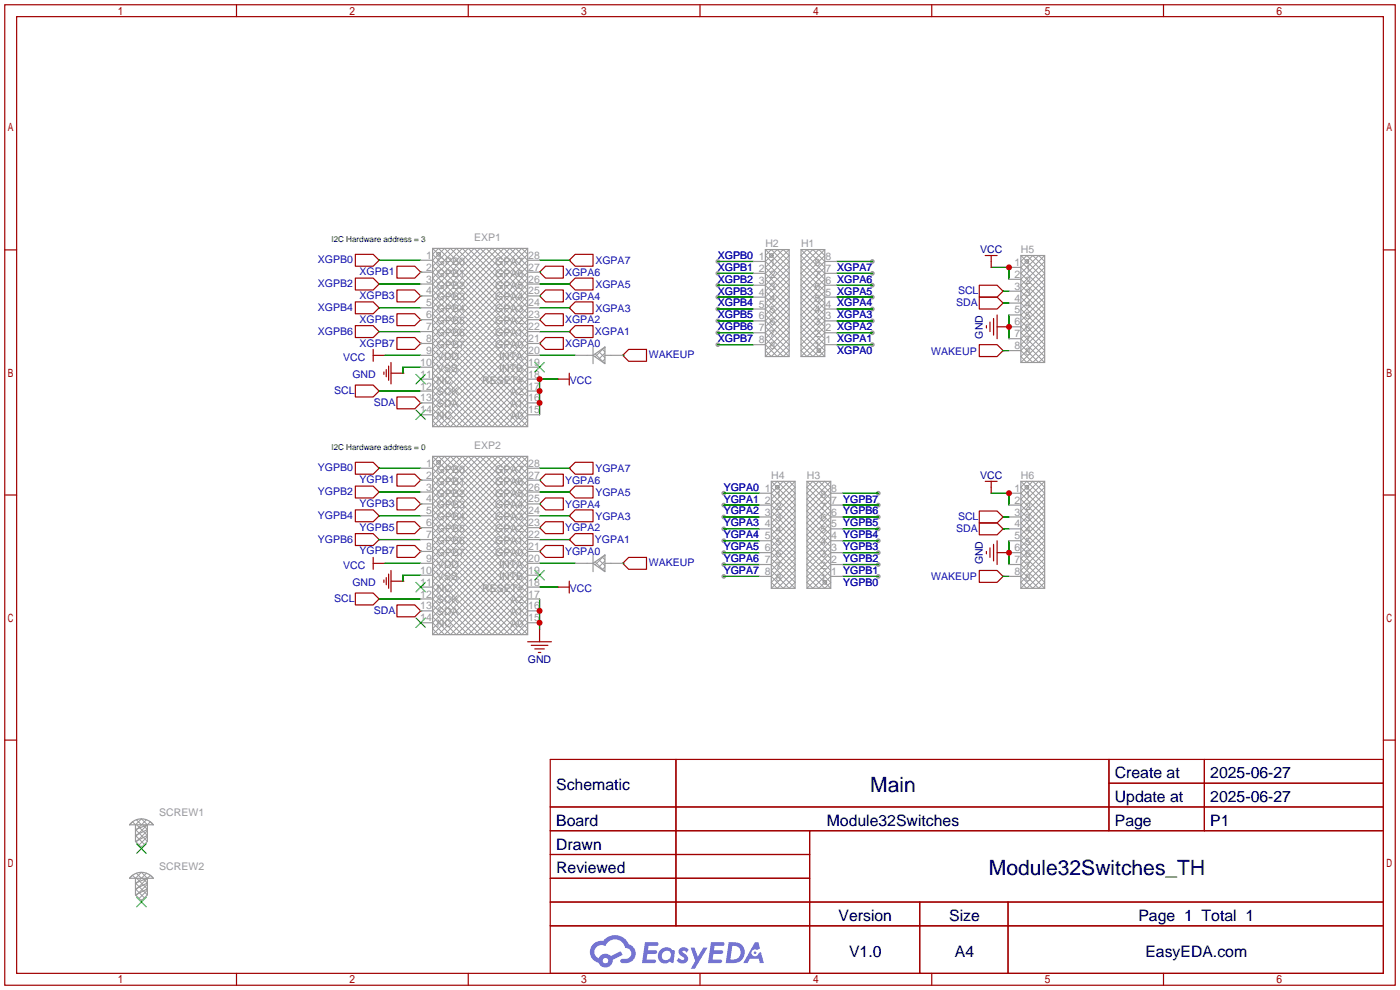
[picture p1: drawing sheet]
<svg xmlns="http://www.w3.org/2000/svg" width="299mm" height="212mm" viewBox="0 0 299 212" stroke-linecap="round" stroke-linejoin="round" font-family="sans-serif">
<g fill="#999">
<circle cx="186.4" cy="73.7" r=".51"/>
<circle cx="186.4" cy="71.1" r=".51"/>
<circle cx="186.4" cy="68.6" r=".51"/>
<circle cx="186.4" cy="66" r=".51"/>
<circle cx="186.4" cy="63.5" r=".51"/>
<circle cx="186.4" cy="61" r=".51"/>
<circle cx="186.4" cy="58.4" r=".51"/>
<circle cx="186.4" cy="55.9" r=".51"/>
<circle cx="153.4" cy="55.9" r=".51"/>
<circle cx="153.4" cy="58.4" r=".51"/>
<circle cx="153.4" cy="61" r=".51"/>
<circle cx="153.4" cy="63.5" r=".51"/>
<circle cx="153.4" cy="66" r=".51"/>
<circle cx="153.4" cy="68.6" r=".51"/>
<circle cx="153.4" cy="71.1" r=".51"/>
<circle cx="153.4" cy="73.7" r=".51"/>
<circle cx="187.7" cy="123.2" r=".51"/>
<circle cx="187.7" cy="120.7" r=".51"/>
<circle cx="187.7" cy="118.1" r=".51"/>
<circle cx="187.7" cy="115.6" r=".51"/>
<circle cx="187.7" cy="113" r=".51"/>
<circle cx="187.7" cy="110.5" r=".51"/>
<circle cx="187.7" cy="108" r=".51"/>
<circle cx="187.7" cy="105.4" r=".51"/>
<circle cx="154.7" cy="105.4" r=".51"/>
<circle cx="154.7" cy="108" r=".51"/>
<circle cx="154.7" cy="110.5" r=".51"/>
<circle cx="154.7" cy="113" r=".51"/>
<circle cx="154.7" cy="115.6" r=".51"/>
<circle cx="154.7" cy="118.1" r=".51"/>
<circle cx="154.7" cy="120.7" r=".51"/>
<circle cx="154.7" cy="123.2" r=".51"/>
</g>
<g fill="none" stroke="#a10000" stroke-width=".25">
<path d="M1 1h297.2v209.6h-297.2zM3.6 3.6h292.1v204.4h-292.1zM50.5 1v2.6M100.1 1v2.6M149.6 1v2.6M199.1 1v2.6M248.7 1v2.6M1 53.4h2.6M295.7 53.4h2.5M1 105.8h2.6M295.7 105.8h2.5M1 158.2h2.6"/>
<path d="M295.7 158.2h2.5M117.6 162.3h178.1v45.7h-178.1zM117.6 172.5h178.1M117.6 177.5h178.1M144.5 162.3v35.6M173 177.5v30.5M237 162.3v15.2M237 167.4h58.7M257.4 162.3v15.2M117.6 182.6h55.4M117.6 192.8h178.1M117.6 187.7h55.4"/>
<path d="M117.6 197.9h178.1M196.6 192.8v15.2M215.4 192.8v15.2M50.5 208v2.6M100.1 208v2.6M149.6 208v2.6M199.1 208v2.6M248.7 208v2.6"/>
</g>
<g fill="#5487ff">
<path d="M145.3 202.7a1.3 1.3 0 0 1 1.9 .3l-.4 .6a.54 .54 0 0 0-.9-.2l.1 .2a1.34 1.34 0 0 1 .9 1.8 1.47 1.47 0 0 1-2.3-.1l.5-.6 .8 .5a.31 .31 0 0 0 .4-.3 .31 .31 0 0 0-.3-.4 1.12 1.12 0 0 1-.7-1.8z"/>
<path d="M147.6 202.5h.9l.6 2 1.2-2h.9l-2.7 4.6h-.9l1-1.7z"/>
<path d="M137.8 201.4h1.7a1.31 1.31 0 0 1 1.2 .2 .4 .4 0 0 1-.3 .5l-1.8 .1-.1 .9h1.6a.4 .4 0 0 1 .4 .4 .4 .4 0 0 1-.5 .4h-1.6l-.2 1.2h1.4a.46 .46 0 0 1 .5 0 .46 .46 0 0 1 .1 .5l-.4 .2h-2.6z"/>
<path d="M151.9 201.4h1.7a1.32 1.32 0 0 1 1.2 .2 .39 .39 0 0 1-.3 .5l-1.8 .1-.1 .9h1.6a.4 .4 0 0 1 .4 .4 .4 .4 0 0 1-.4 .4h-1.7l-.2 1.2h1.4a.46 .46 0 0 1 .5 0 .46 .46 0 0 1 .1 .5l-.4 .2h-2.6z"/>
<path d="M161.3 201.4h.8l.3 1.3-.6 .4a.75 .75 0 0 0-1.1 .3 .75 .75 0 0 0 .5 1 .75 .75 0 0 0 .9-.7l.5-.2 .6 2.3h-.8l-.3-.9h-1.8l-.5 .9h-1z"/>
<path d="M155.7 201.4l-.6 4.4h1.5a2.27 2.27 0 0 0 2.6-2.2 2.27 2.27 0 0 0-2.7-2.2zM156.5 202.1a1.5 1.5 0 0 1 1.8 1.6 1.5 1.5 0 0 1-1.9 1.4h-.3z"/>
<path d="M141.2 203a1.6 1.6 0 0 0-.3 2.3 1.6 1.6 0 0 0 2.3 .2l.7 .3 .3-2.4-.1-.3-.5-.1a1.58 1.58 0 0 0-2.4 0zM141.8 203.5a.98 .98 0 0 1 1.6 .4 .98 .98 0 0 1-1.1 1.3 .94 .94 0 0 1-.9-.7 .94 .94 0 0 1 .4-1z"/>
<path d="M126.8 201.8a2.37 2.37 0 0 0 1.1 4 1.54 1.54 0 0 0 1.8 1 1.54 1.54 0 0 0 1.2-1.6l2.2-1.1-.5-.8-2 1a1.57 1.57 0 0 0-2.7 .5 1.5 1.5 0 0 1-.7-2.1 1.5 1.5 0 0 1 2.2-.5 2.23 2.23 0 0 1 2.3-1.4 2.23 2.23 0 0 1 2 1.8 1.16 1.16 0 0 1 1.2 1.1 1.16 1.16 0 0 1-1.1 1.2h-.7a.47 .47 0 0 0-.5 .4 .47 .47 0 0 0 .4 .5 2.17 2.17 0 0 0 2.5-.9 2.17 2.17 0 0 0-.3-2.7l-.8-.4a3.2 3.2 0 0 0-5.5-.7l-1.1 .1zM128.8 205.3a.6 .6 0 0 1 1.2 0 .6 .6 0 0 1-1.2 0z"/>
<circle cx="161.4" cy="203.6" r=".28"/>
</g>
<g fill="none" stroke="#a10000" stroke-width=".25">
<path d="M75.9 54.4h3.9l1.2 1.2-1.2 1.3h-3.9zM75.9 59.4h3.9l1.2 1.3-1.2 1.3h-3.9zM81 55.6h.1M84.8 56.9h3.8l1.3 1.3-1.3 1.2h-3.8zM89.9 58.2h.1M115.3 58.2l1.3-1.3h3.8v2.5h-3.8zM115.3 58.2h.1M121.7 55.6l1.2-1.2h3.8v2.5h-3.8zM121.7 55.6h.1M210.6 54.6h2.5M211.8 54.6v2.6M75.9 64.5h3.9l1.2 1.3-1.2 1.3h-3.9z"/>
<path d="M75.9 69.6h3.9l1.2 1.3-1.2 1.2h-3.9zM79.8 75.9h2.5M79.8 74.7v2.5M81 60.7h.1M81 65.8h.1M81 70.9h.1M82 79.5v.5M82.3 75.9h.1M82.5 79v1.5M83.1 78.2v3.1M83.6 79.8h2.5M83.6 77.5v4.5"/>
<path d="M84.8 62h3.8l1.3 1.2-1.3 1.3h-3.8zM84.8 67.1h3.8l1.3 1.2-1.3 1.3h-3.8zM84.8 72.1h3.8l1.3 1.3-1.3 1.3h-3.8zM86.1 79.8h.1M89.9 63.2h.1M89.9 68.3h.1M89.9 73.4h.1M115.3 63.2l1.3-1.2h3.8v2.5h-3.8zM115.3 63.2h.1M115.3 68.3l1.3-1.2h3.8v2.5h-3.8zM115.3 68.3h.1M115.3 73.4l1.3-1.3h3.8v2.6h-3.8z"/>
<path d="M115.3 73.4h.1M121.7 60.7l1.2-1.3h3.8v2.6h-3.8zM121.7 60.7h.1M121.7 65.8l1.2-1.3h3.8v2.6h-3.8zM121.7 65.8h.1M121.7 70.9h.1M121.7 79.8v2.5M122.9 69.6h3.8v2.5h-3.8l-1.2-1.2zM133.1 75.9l1.3-1.2h3.8v2.5h-3.8zM133.1 75.9h.1M209.3 73.7h3.8l1.3 1.2-1.3 1.3h-3.8zM209.3 61h3.8l1.3 1.2-1.3 1.3h-3.8z"/>
<path d="M209.3 63.5h3.8l1.3 1.3-1.3 1.2h-3.8zM210.8 69.6v.5M211.6 68.8v2.1M212.3 68.1v3.5M213.1 67.3v5.1M213.1 69.8h2.5M214.4 74.9h.1M214.4 62.2h.1M214.4 64.8h.1M75.9 82.3h3.9l1.2 1.3-1.2 1.2h-3.9zM75.9 98.8h3.9l1.2 1.3-1.2 1.2h-3.9zM81 83.6h.1"/>
<path d="M84.8 84.8h3.8l1.3 1.3-1.3 1.3h-3.8zM89.9 86.1h.1M119.1 81h.1M119.1 81h2.6M75.9 103.9h3.9l1.2 1.3-1.2 1.2h-3.9zM75.9 109h3.9l1.2 1.2-1.2 1.3h-3.9zM75.9 114h3.9l1.2 1.3-1.2 1.3h-3.9zM79.8 119.1v2.6M81 100.1h.1M81 105.2h.1M81 110.2h.1M81 115.3h.1"/>
<path d="M84.8 101.3h3.8l1.3 1.3-1.3 1.3h-3.8zM84.8 106.4h3.8l1.3 1.3-1.3 1.3h-3.8zM84.8 111.5h3.8l1.3 1.3-1.3 1.2h-3.8zM84.8 116.6h3.8l1.3 1.3-1.3 1.2h-3.8zM89.9 102.6h.1M89.9 107.7h.1M89.9 112.8h.1M89.9 117.9h.1M115.3 102.6l1.3-1.3h3.8v2.6h-3.8zM115.3 102.6h.1M115.3 107.7l1.3-1.3h3.8v2.6h-3.8zM115.3 107.7h.1"/>
<path d="M115.3 112.8l1.3-1.3h3.8v2.5h-3.8zM115.3 112.8h.1M115.3 117.9l1.3-1.3h3.8v2.5h-3.8zM115.3 117.9h.1M121.7 100.1l1.2-1.3h3.8v2.5h-3.8zM121.7 100.1h.1M121.7 105.2l1.2-1.3h3.8v2.5h-3.8zM121.7 105.2h.1M121.7 110.2l1.2-1.2h3.8v2.5h-3.8zM121.7 110.2h.1M121.7 115.3l1.2-1.3h3.8v2.6h-3.8zM121.7 115.3h.1"/>
<path d="M209.3 109.2h3.8l1.3 1.3-1.3 1.3h-3.8zM209.3 111.8h3.8l1.3 1.2-1.3 1.3h-3.8zM210.6 102.9h2.5M210.8 117.9v.5M211.6 117.1v2M211.8 102.9v2.5M212.3 116.3v3.6M213.1 118.1h2.5M213.1 115.6v5M214.4 110.5h.1M214.4 113h.1M75.9 126.7h3.9l1.2 1.3-1.2 1.3h-3.9z"/>
<path d="M79.8 120.4h2.5M81 128h.1M82 124v.5M82.3 120.4h.1M82.5 123.4v1.6M83.1 122.7v3M83.6 121.9v4.6M83.6 124.2h2.5M84.8 129.3h3.8l1.3 1.3-1.3 1.2h-3.8zM86.1 124.2h.1M89.9 130.6h.1M112.8 137.2h5.1"/>
<path d="M113.5 137.9h3.6M114.3 138.7h2M115.1 139.4h.5M115.3 134.6v2.6M119.1 125.5h.1M119.1 125.5h2.6M121.7 124.2v2.5M133.1 120.4l1.3-1.3h3.8v2.6h-3.8zM133.1 120.4h.1M209.3 121.9h3.8l1.3 1.3-1.3 1.3h-3.8zM214.4 123.2h.1"/>
</g>
<g fill="none" stroke="#008700" stroke-width=".25">
<path d="M81 55.6h8.9M89.9 58.2h.1M115.3 58.2h.1M115.3 55.6h6.4M153.4 58.4h7.6M153.4 55.9h7.6M178.8 58.4h7.6M178.8 55.9h7.6M211.8 57.2h3.8v2.5M81 60.7h8.9M81 65.8h8.9M81 70.9h8.9"/>
<path d="M82.3 75.9h7.6M89.9 63.2h.1M89.9 68.3h.1M89.9 73.4h.1M89.9 78.5h-3.8v1.3M115.3 73.4h.1M115.3 68.3h.1M115.3 63.2h.1M115.3 60.7h6.4M115.3 65.8h6.4M115.3 70.9h6.4M115.3 75.9h7.6"/>
<path d="M133.1 75.9h.1M153.4 73.7h7.6M153.4 71.1h7.6M153.4 68.6h7.6M153.4 66h7.6M153.4 63.5h7.6M153.4 61h7.6M178.8 73.7h7.6M178.8 71.1h7.6M178.8 68.6h7.6M178.8 66h7.6M178.8 63.5h7.6"/>
<path d="M178.8 61h7.6M214.4 74.9h1.2M214.4 64.8h1.2M214.4 62.2h1.2M215.6 67.3v5.1M81 83.6h8.9M89.9 86.1h.1M119.1 81h-3.8v7.6M81 100.1h8.9M81 105.2h8.9M81 110.2h8.9M81 115.3h8.9"/>
<path d="M89.9 102.6h.1M89.9 107.7h.1M89.9 112.8h.1M89.9 117.9h.1M115.3 117.9h.1M115.3 112.8h.1M115.3 107.7h.1M115.3 102.6h.1M115.3 100.1h6.4M115.3 105.2h6.4M115.3 110.2h6.4M115.3 115.3h6.4"/>
<path d="M154.7 118.1h7.6M154.7 115.6h7.6M154.7 113h7.6M154.7 110.5h7.6M154.7 107.9h7.6M154.7 105.4h7.6M180.1 118.1h7.6M180.1 115.6h7.6M180.1 113h7.6M180.1 110.5h7.6M180.1 107.9h7.6M180.1 105.4h7.6"/>
<path d="M211.8 105.4h3.8v2.5M214.4 113h1.2M214.4 110.5h1.2M215.6 115.6v5M81 128h8.9M82.3 120.4h7.6M89.9 130.6h.1M89.9 122.9h-3.8v1.3M115.3 128v6.6M115.3 120.4h7.6M115.3 125.5h3.8M133.1 120.4h.1"/>
<path d="M154.7 123.2h7.6M154.7 120.6h7.6M180.1 123.2h7.6M180.1 120.6h7.6M214.4 123.2h1.2"/>
</g>
<g fill="none" stroke="#999" stroke-width=".21">
<path d="M92.5 53.1l20.3 20.3-17.8 17.8-2.5-2.6 20.3-20.3-15.3-15.2-5 5.1 20.3 20.3-12.7 12.7-7.6-7.6 20.3-20.4-10.2-10.1-10.1 10.1 20.3 20.4-7.6 7.6-12.7-12.7 20.3-20.3-5.1-5.1-15.2 15.2 20.3 20.3-2.6 2.6-17.7-17.8 20.3-20.3M93.7 53.1l-1.2 1.3 20.3 20.3-16.5 16.5-3.8-3.8 20.3-20.3-14-14-6.3 6.3 20.3 20.4-11.5 11.4-8.8-8.9 20.3-20.3-8.9-8.9-11.4 11.4 20.3 20.3-6.4 6.4-13.9-14 20.3-20.3-3.8-3.8-16.5 16.5 20.3 20.3-1.3 1.3-19-19.1 19-19 1.3 1.3-20.3 20.3 16.5 16.5 3.8-3.8-20.3-20.3 13.9-14 6.4 6.3-20.3 20.4 11.4 11.4 8.9-8.9-20.3-20.3 8.8-8.9 11.5 11.4-20.3 20.3 6.3 6.4 14-14-20.3-20.3 3.8-3.8 16.5 16.5-20.3 20.3 1.2 1.3 19.1-19.1zM93.9 54l.2 .2M94.1 54.5l-.2 .2M163.6 54.6l1.2-1.3 3.9 3.9-5.1 5 5.1 5.1-5.1 5.1 3.8 3.8 1.3-1.3-5.1-5.1 5.1-5-5.1-5.1 5.1-5.1-1.3-1.3-3.8 3.9 5.1 5-5.1 5.1 5.1 5.1-3.9 3.8-1.2-1.3 5.1-5.1-5.1-5 5.1-5.1zM163.6 53.3l5.1 5.1-5.1 5.1 5.1 5.1-5.1 5.1 2.5 2.5 2.6-2.5-5.1-5.1 5.1-5.1-5.1-5.1 5.1-5.1M165 54.3l.2 .1M165.2 54.8l-.2 .2M171.2 54.6l1.3-1.3 3.8 3.9-5.1 5 5.1 5.1-5.1 5.1 3.8 3.8 1.3-1.3-5.1-5.1 5.1-5-5.1-5.1 5.1-5.1-1.3-1.3-3.8 3.9 5.1 5-5.1 5.1 5.1 5.1-3.8 3.8-1.3-1.3 5.1-5.1-5.1-5 5.1-5.1zM171.2 53.3l5.1 5.1-5.1 5.1 5.1 5.1-5.1 5.1 2.5 2.5 2.6-2.5-5.1-5.1 5.1-5.1-5.1-5.1 5.1-5.1M218.2 55.9l1.3-1.3 3.8 3.8-5.1 5.1 5.1 5.1-5.1 5.1 3.8 3.8 1.3-1.3-5.1-5.1 5.1-5.1-5.1-5 5.1-5.1-1.3-1.3-3.8 3.8 5.1 5.1-5.1 5.1 5.1 5.1-3.8 3.8-1.3-1.3 5.1-5.1-5.1-5.1 5.1-5zM218.2 54.6l5.1 5.1-5.1 5.1 5.1 5-5.1 5.1 2.5 2.6 2.6-2.6-5.1-5.1 5.1-5-5.1-5.1 5.1-5.1"/>
<path d="M219.6 55.5l.2 .2M219.8 56l-.2 .2M127.2 75.6l2.1 2.1M127.9 75.1l1.4 1.4M128.7 74.6l.6 .6M129.3 74.2l-2.1 2.1M129.3 75.4l-1.4 1.4M129.3 76.7l-.6 .6M163.6 76.2l5.1-5.1-5.1-5.1 5.1-5-5.1-5.1 2.5-2.6 2.6 2.6-5.1 5.1 5.1 5-5.1 5.1 5.1 5.1M171.2 76.2l5.1-5.1-5.1-5.1 5.1-5-5.1-5.1 2.5-2.6 2.6 2.6-5.1 5.1 5.1 5-5.1 5.1 5.1 5.1M175.2 74.6l.1 .2M175.3 75.1l-.1 .2"/>
<path d="M218.2 77.5l5.1-5.1-5.1-5.1 5.1-5.1-5.1-5 2.5-2.6 2.6 2.6-5.1 5 5.1 5.1-5.1 5.1 5.1 5.1M92.5 91.2l20.3-20.3-17.8-17.8-2.5 2.5 20.3 20.3-15.3 15.3-5-5.1 20.3-20.3-12.7-12.7-7.6 7.6 20.3 20.3-10.2 10.2-10.1-10.2 20.3-20.3-7.6-7.6-12.7 12.7 20.3 20.3-5.1 5.1-15.2-15.3 20.3-20.3-2.6-2.5-17.7 17.8 20.3 20.3M92.5 97.5l20.3 20.4-17.8 17.7-2.5-2.5 20.3-20.3-15.3-15.3-5 5.1 20.3 20.3-12.7 12.7-7.6-7.6 20.3-20.3-10.2-10.2-10.1 10.2 20.3 20.3-7.6 7.6-12.7-12.7 20.3-20.3-5.1-5.1-15.2 15.3 20.3 20.3-2.6 2.5-17.7-17.7 20.3-20.4M93.7 97.5l-1.2 1.3 20.3 20.3-16.5 16.5-3.8-3.8 20.3-20.3-14-14-6.3 6.4 20.3 20.3-11.5 11.4-8.8-8.9 20.3-20.3-8.9-8.9-11.4 11.5 20.3 20.3-6.4 6.3-13.9-13.9 20.3-20.4-3.8-3.8-16.5 16.5 20.3 20.4-1.3 1.2-19-19 19-19.1 1.3 1.3-20.3 20.3 16.5 16.5 3.8-3.8-20.3-20.3 13.9-14 6.4 6.4-20.3 20.3 11.4 11.4 8.9-8.9-20.3-20.3 8.8-8.9 11.5 11.5-20.3 20.3 6.3 6.3 14-13.9-20.3-20.4 3.8-3.8 16.5 16.5-20.3 20.4 1.2 1.2 19.1-19zM93.9 98.5l.2 .1M94.1 99l-.2 .1M127.9 119.6l1.4 1.3M128.7 119l.6 .6M129.3 118.6l-2.1 2.1M129.3 119.9l-1.4 1.3M164.8 104.1l1.3-1.2 3.8 3.8-5.1 5.1 5.1 5-5.1 5.1 3.9 3.8 1.2-1.2-5.1-5.1 5.1-5.1-5.1-5.1 5.1-5.1-1.2-1.2-3.9 3.8 5.1 5.1-5.1 5 5.1 5.1-3.8 3.8-1.3-1.2 5.1-5.1-5.1-5.1 5.1-5.1zM164.8 102.9l5.1 5-5.1 5.1 5.1 5.1-5.1 5.1 2.6 2.5 2.5-2.5-5.1-5.1 5.1-5.1-5.1-5.1 5.1-5"/>
<path d="M166.3 103.8l.2 .2M166.5 104.3l-.2 .2M172.5 102.9l5 5-5 5.1 5 5.1-5 5.1 2.5 2.5 2.5-2.5-5-5.1 5-5.1-5-5.1 5-5M173.7 102.9l-1.2 1.2 5 5.1-5 5.1 5 5.1-5 5.1 1.2 1.2 3.8-3.8-5-5.1 5-5-5-5.1 3.8-3.8 1.2 1.2-5 5.1 5 5.1-5 5.1 5 5.1-1.2 1.2-3.8-3.8 5-5.1-5-5 5-5.1zM218.2 104.1l1.3-1.2 3.8 3.8-5.1 5.1 5.1 5-5.1 5.1 3.8 3.8 1.3-1.2-5.1-5.1 5.1-5.1-5.1-5.1 5.1-5.1-1.3-1.2-3.8 3.8 5.1 5.1-5.1 5 5.1 5.1-3.8 3.8-1.3-1.2 5.1-5.1-5.1-5.1 5.1-5.1zM218.2 102.9l5.1 5-5.1 5.1 5.1 5.1-5.1 5.1 2.5 2.5 2.6-2.5-5.1-5.1 5.1-5.1-5.1-5.1 5.1-5M219.6 103.8l.2 .2M219.8 104.3l-.2 .2M92.5 135.6l20.3-20.3-17.8-17.8-2.5 2.6 20.3 20.3-15.3 15.2-5-5 20.3-20.4-12.7-12.7-7.6 7.7 20.3 20.3-10.2 10.1-10.1-10.1 20.3-20.3-7.6-7.7-12.7 12.7 20.3 20.4-5.1 5-15.2-15.2 20.3-20.3-2.6-2.6-17.7 17.8 20.3 20.3M127.2 120.1l2.1 2.1M129.3 121.2l-.6 .6M164.8 125.7l5.1-5.1-5.1-5 5.1-5.1-5.1-5.1 2.6-2.5 2.5 2.5-5.1 5.1 5.1 5.1-5.1 5 5.1 5.1"/>
<path d="M172.5 125.7l5-5.1-5-5 5-5.1-5-5.1 2.5-2.5 2.5 2.5-5 5.1 5 5.1-5 5 5 5.1M176.4 124.1l.2 .2M176.6 124.6l-.2 .2M218.2 125.7l5.1-5.1-5.1-5 5.1-5.1-5.1-5.1 2.5-2.5 2.6 2.5-5.1 5.1 5.1 5.1-5.1 5 5.1 5.1M27.7 176.3l.6-.7 .7 .7 1.2-1.3 1.3 1.3M29 178.6l1.9 1.9M29 177.3l2.5 2.5M29.1 175.2l1.1 1.1M29.2 176.3l2.3 2.3M30.5 176.3l1 1M31.3 175.2l-2.3 2.3M31.5 177.5l-2.4 2.5"/>
<path d="M31.5 178.8l-1.8 1.8M32.8 176.3l-.7-.7-3.1 3.2M27.7 187.7l.6-.6 .7 .6 1.2-1.3 1.3 1.3M29 190l1.9 1.9M29 188.7l2.5 2.6M29.1 186.6l1.1 1.1M29.2 187.7l2.3 2.3M30.5 187.7l1 1M31.3 186.6l-2.3 2.4M31.5 189l-2.4 2.4M31.5 190.2l-1.8 1.8M32.8 187.7l-.7-.6-3.1 3.1"/>
</g>
<g fill="none" stroke="#999" stroke-width=".25">
<path d="M89.9 55.6h2.6M89.9 58.2h2.6M92.5 53.1h20.3v38.1h-20.3zM112.8 55.6h2.5M112.8 58.2h2.5M161 58.4h2.6M161 55.9h2.6M163.6 53.3h5.1v22.9h-5.1zM171.2 53.3h5.1v22.9h-5.1zM176.3 58.4h2.5M176.3 55.9h2.5M215.6 57.2h2.6"/>
<path d="M215.6 59.7h2.6M218.2 54.6h5.1v22.9h-5.1zM89.9 60.7h2.6M89.9 63.2h2.6M89.9 65.8h2.6M89.9 68.3h2.6M89.9 70.9h2.6M89.9 73.4h2.6M89.9 75.9h2.6M89.9 78.5h2.6M112.8 60.7h2.5M112.8 63.2h2.5"/>
<path d="M112.8 65.8h2.5M112.8 68.3h2.5M112.8 70.9h2.5M112.8 73.4h2.5M112.8 75.9h2.5M112.8 78.5h2.5M122.9 75.9h3.8M126.7 75.9l2.6-1.7v3.5zM126.7 74.2v3.5M129.3 75.9h3.8M161 73.7h2.6M161 71.1h2.6"/>
<path d="M161 68.6h2.6M161 66h2.6M161 63.5h2.6M161 61h2.6M176.3 73.7h2.5M176.3 71.1h2.5M176.3 68.6h2.5M176.3 66h2.5M176.3 63.5h2.5M176.3 61h2.5M215.6 62.2h2.6M215.6 64.8h2.6"/>
<path d="M215.6 67.3h2.6M215.6 69.8h2.6M215.6 72.4h2.6M215.6 74.9h2.6M89.9 81h2.6M89.9 83.6h2.6M89.9 86.1h2.6M89.9 88.6h2.6M92.5 97.5h20.3v38.1h-20.3zM112.8 81h2.5M112.8 83.6h2.5M112.8 86.1h2.5"/>
<path d="M112.8 88.6h2.5M89.9 100.1h2.6M89.9 102.6h2.6M89.9 105.2h2.6M89.9 107.7h2.6M89.9 110.2h2.6M89.9 112.8h2.6M89.9 115.3h2.6M89.9 117.9h2.6M112.8 100.1h2.5M112.8 102.6h2.5M112.8 105.2h2.5"/>
<path d="M112.8 107.7h2.5M112.8 110.2h2.5M112.8 112.8h2.5M112.8 115.3h2.5M112.8 117.9h2.5M126.7 118.6v3.6M162.3 118.1h2.5M162.3 115.6h2.5M162.3 113h2.5M162.3 110.5h2.5M162.3 107.9h2.5M162.3 105.4h2.5"/>
<path d="M164.8 102.9h5.1v22.8h-5.1zM172.5 102.9h5v22.8h-5zM177.5 118.1h2.6M177.5 115.6h2.6M177.5 113h2.6M177.5 110.5h2.6M177.5 107.9h2.6M177.5 105.4h2.6M215.6 118.1h2.6M215.6 115.6h2.6M215.6 113h2.6M215.6 110.5h2.6"/>
<path d="M215.6 107.9h2.6M215.6 105.4h2.6M218.2 102.9h5.1v22.8h-5.1zM89.9 120.4h2.6M89.9 122.9h2.6M89.9 125.5h2.6M89.9 128h2.6M89.9 130.6h2.6M89.9 133.1h2.6M112.8 120.4h2.5M112.8 122.9h2.5M112.8 125.5h2.5"/>
<path d="M112.8 128h2.5M112.8 130.6h2.5M112.8 133.1h2.5M122.9 120.4h3.8M126.7 120.4l2.6-1.8v3.6zM129.3 120.4h3.8M162.3 123.2h2.5M162.3 120.6h2.5M177.5 123.2h2.6M177.5 120.6h2.6M215.6 123.2h2.6M215.6 120.6h2.6"/>
<path d="M28.1 175.8a3.2 3.2 0 0 1 4.7 .5h-5.1zM29 176.3v3.5l1.2 1.3 1.3-1.3v-3.5l-2.5 1M31.5 177.3l-2.5 1.3M31.5 178.6l-2.5 1.2M28.1 187.2a3.2 3.2 0 0 1 4.7 .5h-5.1zM29 187.7v3.6l1.2 1.2 1.3-1.2v-3.6l-2.5 1M30.2 180.8v.6M30.2 192.3v.5M31.5 188.7l-2.5 1.3M31.5 190l-2.5 1.3"/>
<circle cx="93.7" cy="54.4" r=".38"/>
<circle cx="164.8" cy="54.6" r=".38"/>
<circle cx="219.5" cy="55.9" r=".38"/>
<circle cx="175" cy="74.9" r=".38"/>
<circle cx="93.7" cy="98.8" r=".38"/>
<circle cx="166.1" cy="104.1" r=".38"/>
<circle cx="219.5" cy="104.1" r=".38"/>
<circle cx="176.3" cy="124.5" r=".38"/>
</g>
<g fill="none" stroke="#3c3" stroke-width=".25">
<path d="M114.3 77.5l2 2M116.3 77.5l-2 2M88.9 80l2 2M88.9 87.6l2 2.1M90.9 80l-2 2M90.9 87.6l-2 2.1M88.9 124.5l2 2M88.9 132.1l2 2M90.9 124.5l-2 2M90.9 132.1l-2 2M114.3 121.9l2 2.1M116.3 121.9l-2 2.1"/>
<path d="M29.2 180.3l2 2.1M29.2 191.8l2 2M31.2 191.8l-2 2M31.2 180.3l-2 2.1"/>
</g>
<g fill="#c00">
<circle cx="115.3" cy="81" r=".63"/>
<circle cx="115.3" cy="83.6" r=".63"/>
<circle cx="115.3" cy="86.1" r=".63"/>
<circle cx="115.3" cy="130.6" r=".63"/>
<circle cx="115.3" cy="133.1" r=".63"/>
<circle cx="215.6" cy="105.4" r=".63"/>
<circle cx="215.6" cy="118.1" r=".63"/>
<circle cx="215.6" cy="57.1" r=".63"/>
<circle cx="215.6" cy="69.8" r=".63"/>
</g>
<g font-size="4.5">
<text x="186" y="169.2">Main</text>
<text x="211.3" y="187">Module32Switches_TH</text>
</g>
<g font-size="3.4">
<text x="238.3" y="166.4">Create at</text>
<text x="258.7" y="166.4">2025-06-27</text>
<text x="118.9" y="168.9">Schematic</text>
<text x="238.3" y="171.4">Update at</text>
<text x="258.7" y="171.4">2025-06-27</text>
<text x="118.9" y="176.5">Board</text>
<text x="176.7" y="176.5">Module32Switches</text>
<text x="238.3" y="176.5">Page</text>
<text x="258.7" y="176.5">P1</text>
<text x="118.9" y="181.6">Drawn</text>
<text x="118.9" y="186.7">Reviewed</text>
<text x="179.2" y="196.8">Version</text>
<text x="202.9" y="196.8">Size</text>
<text x="243.3" y="196.8">Page 1 Total 1</text>
<text x="181.5" y="204.5">V1.0</text>
<text x="204.1" y="204.5">A4</text>
<text x="244.8" y="204.5">EasyEDA.com</text>
</g>
<g font-size="2.2" fill="#999">
<text x="101.3" y="51.5">EXP1</text>
<text x="163.6" y="52.8">H2</text>
<text x="171.2" y="52.8">H1</text>
<text x="91.1" y="55.3">1</text>
<text x="91.1" y="57.9">2</text>
<text x="93.4" y="56.6">GPB0</text>
<text x="93.4" y="59.1">GPB1</text>
<text x="105.8" y="59.1">GPA6</text>
<text x="105.8" y="56.6">GPA7</text>
<text x="112.9" y="57.9">27</text>
<text x="112.9" y="55.3">28</text>
<text x="162.2" y="55.6">1</text>
<text x="162.2" y="58.1">2</text>
<text x="164.5" y="56.8">1</text>
<text x="164.5" y="59.4">2</text>
<text x="174.1" y="59.4">7</text>
<text x="174.1" y="56.8">8</text>
<text x="176.4" y="58.1">7 XGPA7</text>
<text x="176.4" y="55.6">8</text>
<text x="216.8" y="56.8">1</text>
<text x="216.8" y="59.4">2</text>
<text x="218.2" y="54.1">H5</text>
<text x="219.1" y="58.1">1</text>
<text x="91.1" y="60.4">3</text>
<text x="91.1" y="62.9">4</text>
<text x="91.1" y="65.5">5</text>
<text x="93.4" y="61.7">GPB2</text>
<text x="93.4" y="64.2">GPB3</text>
<text x="105.8" y="64.2">GPA4</text>
<text x="105.8" y="61.7">GPA5</text>
<text x="112.9" y="65.5">24</text>
<text x="112.9" y="62.9">25</text>
<text x="112.9" y="60.4">26</text>
<text x="162.2" y="60.6">3</text>
<text x="162.2" y="63.2">4</text>
<text x="162.2" y="65.7">5</text>
<text x="164.5" y="61.9">3</text>
<text x="164.5" y="64.5">4</text>
<text x="174.1" y="64.5">5</text>
<text x="174.1" y="61.9">6</text>
<text x="176.4" y="65.7">4 XGPA4</text>
<text x="176.4" y="63.2">5 XGPA5</text>
<text x="176.4" y="60.6">6 XGPA6</text>
<text x="216.8" y="61.9">3</text>
<text x="216.8" y="64.5">4</text>
<text x="219.1" y="60.6">2</text>
<text x="219.1" y="63.2">3</text>
<text x="219.1" y="65.7">4</text>
<text x="91.1" y="68">6</text>
<text x="91.1" y="70.6">7</text>
<text x="93.4" y="66.7">GPB4</text>
<text x="93.4" y="69.3">GPB5</text>
<text x="93.4" y="71.8">GPB6</text>
<text x="105.8" y="71.8">GPA1</text>
<text x="105.8" y="69.3">GPA2</text>
<text x="105.8" y="66.7">GPA3</text>
<text x="112.9" y="70.6">22</text>
<text x="112.9" y="68">23</text>
<text x="162.2" y="68.3">6</text>
<text x="162.2" y="70.8">7</text>
<text x="164.5" y="67">5</text>
<text x="164.5" y="69.5">6</text>
<text x="174.1" y="69.5">3</text>
<text x="174.1" y="67">4</text>
<text x="176.4" y="70.8">2 XGPA2</text>
<text x="176.4" y="68.3">3 XGPA3</text>
<text x="216.8" y="67">5</text>
<text x="216.8" y="69.5">6</text>
<text x="219.1" y="68.3">5</text>
<text x="219.1" y="70.8">6</text>
<text x="91.1" y="73.1">8</text>
<text x="91.1" y="75.6">9</text>
<text x="93.4" y="74.4">GPB7</text>
<text x="93.4" y="76.9">VDD</text>
<text x="105.8" y="74.4">GPA0</text>
<text x="106.7" y="76.9">INTA</text>
<text x="112.9" y="75.6">20</text>
<text x="112.9" y="73.1">21</text>
<text x="162.2" y="73.3">8</text>
<text x="164.5" y="72.1">7</text>
<text x="164.5" y="74.6">8</text>
<text x="174.1" y="74.6">1</text>
<text x="174.1" y="72.1">2</text>
<text x="176.4" y="73.3">1 XGPA1</text>
<text x="216.8" y="72.1">7</text>
<text x="216.8" y="74.6">8</text>
<text x="219.1" y="73.3">7</text>
<text x="219.1" y="75.9">8</text>
<text x="89.8" y="78.2">10</text>
<text x="89.8" y="80.7">11</text>
<text x="89.8" y="83.3">12</text>
<text x="93.4" y="79.4">VSS</text>
<text x="93.4" y="82">NC</text>
<text x="103.1" y="82">RESET#</text>
<text x="106.7" y="79.4">INTB</text>
<text x="112.9" y="83.3">17</text>
<text x="112.9" y="80.7">18</text>
<text x="112.9" y="78.2">19</text>
<text x="89.8" y="85.8">13</text>
<text x="89.8" y="88.3">14</text>
<text x="93.4" y="84.5">SCK</text>
<text x="93.4" y="87.1">SDA</text>
<text x="93.4" y="89.6">NC</text>
<text x="109.1" y="89.6">A0</text>
<text x="109.1" y="87.1">A1</text>
<text x="109.1" y="84.5">A2</text>
<text x="112.9" y="88.3">15</text>
<text x="112.9" y="85.8">16</text>
<text x="101.3" y="96">EXP2</text>
<text x="91.1" y="99.8">1</text>
<text x="93.4" y="101">GPB0</text>
<text x="105.8" y="101">GPA7</text>
<text x="112.9" y="99.8">28</text>
<text x="91.1" y="102.3">2</text>
<text x="91.1" y="104.8">3</text>
<text x="91.1" y="107.4">4</text>
<text x="93.4" y="103.6">GPB1</text>
<text x="93.4" y="106.1">GPB2</text>
<text x="105.8" y="106.1">GPA5</text>
<text x="105.8" y="103.6">GPA6</text>
<text x="112.9" y="107.4">25</text>
<text x="112.9" y="104.8">26</text>
<text x="112.9" y="102.3">27</text>
<text x="163.5" y="105.1">1</text>
<text x="163.5" y="107.6">2</text>
<text x="164.8" y="102.3">H4</text>
<text x="165.8" y="106.4">1</text>
<text x="172.5" y="102.3">H3</text>
<text x="175.4" y="106.4">8</text>
<text x="177.7" y="107.6">7 YGPB7</text>
<text x="177.7" y="105.1">8</text>
<text x="216.8" y="105.1">1</text>
<text x="216.8" y="107.6">2</text>
<text x="218.2" y="102.3">H6</text>
<text x="219.1" y="106.4">1</text>
<text x="91.1" y="109.9">5</text>
<text x="91.1" y="112.5">6</text>
<text x="93.4" y="108.7">GPB3</text>
<text x="93.4" y="111.2">GPB4</text>
<text x="93.4" y="113.7">GPB5</text>
<text x="105.8" y="113.7">GPA2</text>
<text x="105.8" y="111.2">GPA3</text>
<text x="105.8" y="108.7">GPA4</text>
<text x="112.9" y="112.5">23</text>
<text x="112.9" y="109.9">24</text>
<text x="163.5" y="110.2">3</text>
<text x="163.5" y="112.7">4</text>
<text x="165.8" y="108.9">2</text>
<text x="165.8" y="111.4">3</text>
<text x="165.8" y="114">4</text>
<text x="175.4" y="114">5</text>
<text x="175.4" y="111.4">6</text>
<text x="175.4" y="108.9">7</text>
<text x="177.7" y="112.7">5 YGPB5</text>
<text x="177.7" y="110.2">6 YGPB6</text>
<text x="216.8" y="110.2">3</text>
<text x="216.8" y="112.7">4</text>
<text x="219.1" y="108.9">2</text>
<text x="219.1" y="111.4">3</text>
<text x="219.1" y="114">4</text>
<text x="91.1" y="115">7</text>
<text x="91.1" y="117.5">8</text>
<text x="93.4" y="116.3">GPB6</text>
<text x="93.4" y="118.8">GPB7</text>
<text x="105.8" y="118.8">GPA0</text>
<text x="105.8" y="116.3">GPA1</text>
<text x="112.9" y="117.5">21</text>
<text x="112.9" y="115">22</text>
<text x="163.5" y="115.3">5</text>
<text x="163.5" y="117.8">6</text>
<text x="165.8" y="116.5">5</text>
<text x="165.8" y="119.1">6</text>
<text x="175.4" y="119.1">3</text>
<text x="175.4" y="116.5">4</text>
<text x="177.7" y="117.8">3 YGPB3</text>
<text x="177.7" y="115.3">4 YGPB4</text>
<text x="216.8" y="115.3">5</text>
<text x="216.8" y="117.8">6</text>
<text x="219.1" y="116.5">5</text>
<text x="219.1" y="119.1">6</text>
<text x="89.8" y="122.6">10</text>
<text x="89.8" y="125.2">11</text>
<text x="91.1" y="120.1">9</text>
<text x="93.4" y="121.4">VDD</text>
<text x="93.4" y="123.9">VSS</text>
<text x="106.7" y="123.9">INTB</text>
<text x="106.7" y="121.4">INTA</text>
<text x="112.9" y="125.2">18</text>
<text x="112.9" y="122.6">19</text>
<text x="112.9" y="120.1">20</text>
<text x="163.5" y="120.3">7</text>
<text x="163.5" y="122.9">8</text>
<text x="165.8" y="121.6">7</text>
<text x="165.8" y="124.1">8</text>
<text x="175.4" y="124.1">1</text>
<text x="175.4" y="121.6">2</text>
<text x="177.7" y="122.9">1 YGPB1</text>
<text x="177.7" y="120.3">2 YGPB2</text>
<text x="216.8" y="120.3">7</text>
<text x="216.8" y="122.9">8</text>
<text x="219.1" y="121.6">7</text>
<text x="219.1" y="124.1">8</text>
<text x="89.8" y="127.7">12</text>
<text x="89.8" y="130.2">13</text>
<text x="93.4" y="126.4">NC</text>
<text x="93.4" y="129">SCK</text>
<text x="93.4" y="131.5">SDA</text>
<text x="103.1" y="126.4">RESET#</text>
<text x="109.1" y="131.5">A1</text>
<text x="109.1" y="129">A2</text>
<text x="112.9" y="130.2">16</text>
<text x="112.9" y="127.7">17</text>
<text x="89.8" y="132.8">14</text>
<text x="93.4" y="134.1">NC</text>
<text x="109.1" y="134.1">A0</text>
<text x="112.9" y="132.8">15</text>
<text x="34" y="174.5">SCREW1</text>
<text x="34" y="185.9">SCREW2</text>
</g>
<g font-size="2.2" fill="#00f">
<text x="67.9" y="56.3">XGPB0</text>
<text x="76.8" y="58.8">XGPB1</text>
<text x="120.8" y="59">XGPA6</text>
<text x="127.3" y="56.4">XGPA7</text>
<text x="153.4" y="55.3">XGPB0</text>
<text x="153.4" y="57.9">XGPB1</text>
<text x="67.9" y="61.4">XGPB2</text>
<text x="76.8" y="63.9">XGPB3</text>
<text x="120.8" y="64.1">XGPA4</text>
<text x="127.3" y="61.5">XGPA5</text>
<text x="153.4" y="60.4">XGPB2</text>
<text x="153.4" y="63">XGPB3</text>
<text x="153.4" y="65.5">XGPB4</text>
<text x="204.4" y="65.4">SDA</text>
<text x="204.7" y="62.8">SCL</text>
<text x="67.9" y="66.4">XGPB4</text>
<text x="67.9" y="71.5">XGPB6</text>
<text x="76.8" y="69">XGPB5</text>
<text x="120.8" y="69.1">XGPA2</text>
<text x="127.1" y="71.7">XGPA1</text>
<text x="127.3" y="66.6">XGPA3</text>
<text x="153.4" y="68">XGPB5</text>
<text x="153.4" y="70.6">XGPB6</text>
<text x="73.3" y="77.1">VCC</text>
<text x="76.8" y="74.1">XGPB7</text>
<text x="120.8" y="74.2">XGPA0</text>
<text x="138.7" y="76.6">WAKEUP</text>
<text x="153.4" y="73.1">XGPB7</text>
<text x="178.9" y="75.7">XGPA0</text>
<text x="199" y="75.8">WAKEUP</text>
<text x="75.3" y="80.9">GND</text>
<text x="121.8" y="82.2">VCC</text>
<text x="71.4" y="84.1">SCL</text>
<text x="79.9" y="86.7">SDA</text>
<text x="67.9" y="100.7">YGPB0</text>
<text x="127.3" y="100.9">YGPA7</text>
<text x="67.9" y="105.8">YGPB2</text>
<text x="76.8" y="103.3">YGPB1</text>
<text x="120.8" y="103.4">YGPA6</text>
<text x="127.3" y="106">YGPA5</text>
<text x="154.7" y="104.9">YGPA0</text>
<text x="154.7" y="107.4">YGPA1</text>
<text x="67.9" y="110.9">YGPB4</text>
<text x="76.8" y="108.3">YGPB3</text>
<text x="76.8" y="113.4">YGPB5</text>
<text x="120.8" y="108.5">YGPA4</text>
<text x="120.8" y="113.6">YGPA2</text>
<text x="127.3" y="111">YGPA3</text>
<text x="154.7" y="109.9">YGPA2</text>
<text x="154.7" y="112.5">YGPA3</text>
<text x="204.4" y="113.6">SDA</text>
<text x="204.7" y="111.1">SCL</text>
<text x="67.9" y="116">YGPB6</text>
<text x="76.8" y="118.5">YGPB7</text>
<text x="120.8" y="118.7">YGPA0</text>
<text x="127.1" y="116.1">YGPA1</text>
<text x="154.7" y="115">YGPA4</text>
<text x="154.7" y="117.6">YGPA5</text>
<text x="73.3" y="121.5">VCC</text>
<text x="75.3" y="125.3">GND</text>
<text x="138.7" y="121">WAKEUP</text>
<text x="154.7" y="120.1">YGPA6</text>
<text x="154.7" y="122.6">YGPA7</text>
<text x="180.2" y="125.2">YGPB0</text>
<text x="199" y="124">WAKEUP</text>
<text x="71.4" y="128.6">SCL</text>
<text x="79.9" y="131.1">SDA</text>
<text x="121.8" y="126.6">VCC</text>
</g>
<g font-size="2.2" fill="#000080">
<text x="209.5" y="54.1">VCC</text>
<text x="210" y="72.4" transform="rotate(-90 210 72.4)">GND</text>
<text x="209.5" y="102.3">VCC</text>
<text x="210" y="120.6" transform="rotate(-90 210 120.6)">GND</text>
<text x="112.8" y="141.7">GND</text>
</g>
<g font-size="1.7">
<text x="70.9" y="51.7">I2C Hardware address = 3</text>
<text x="70.9" y="96.1">I2C Hardware address = 0</text>
</g>
</svg>
